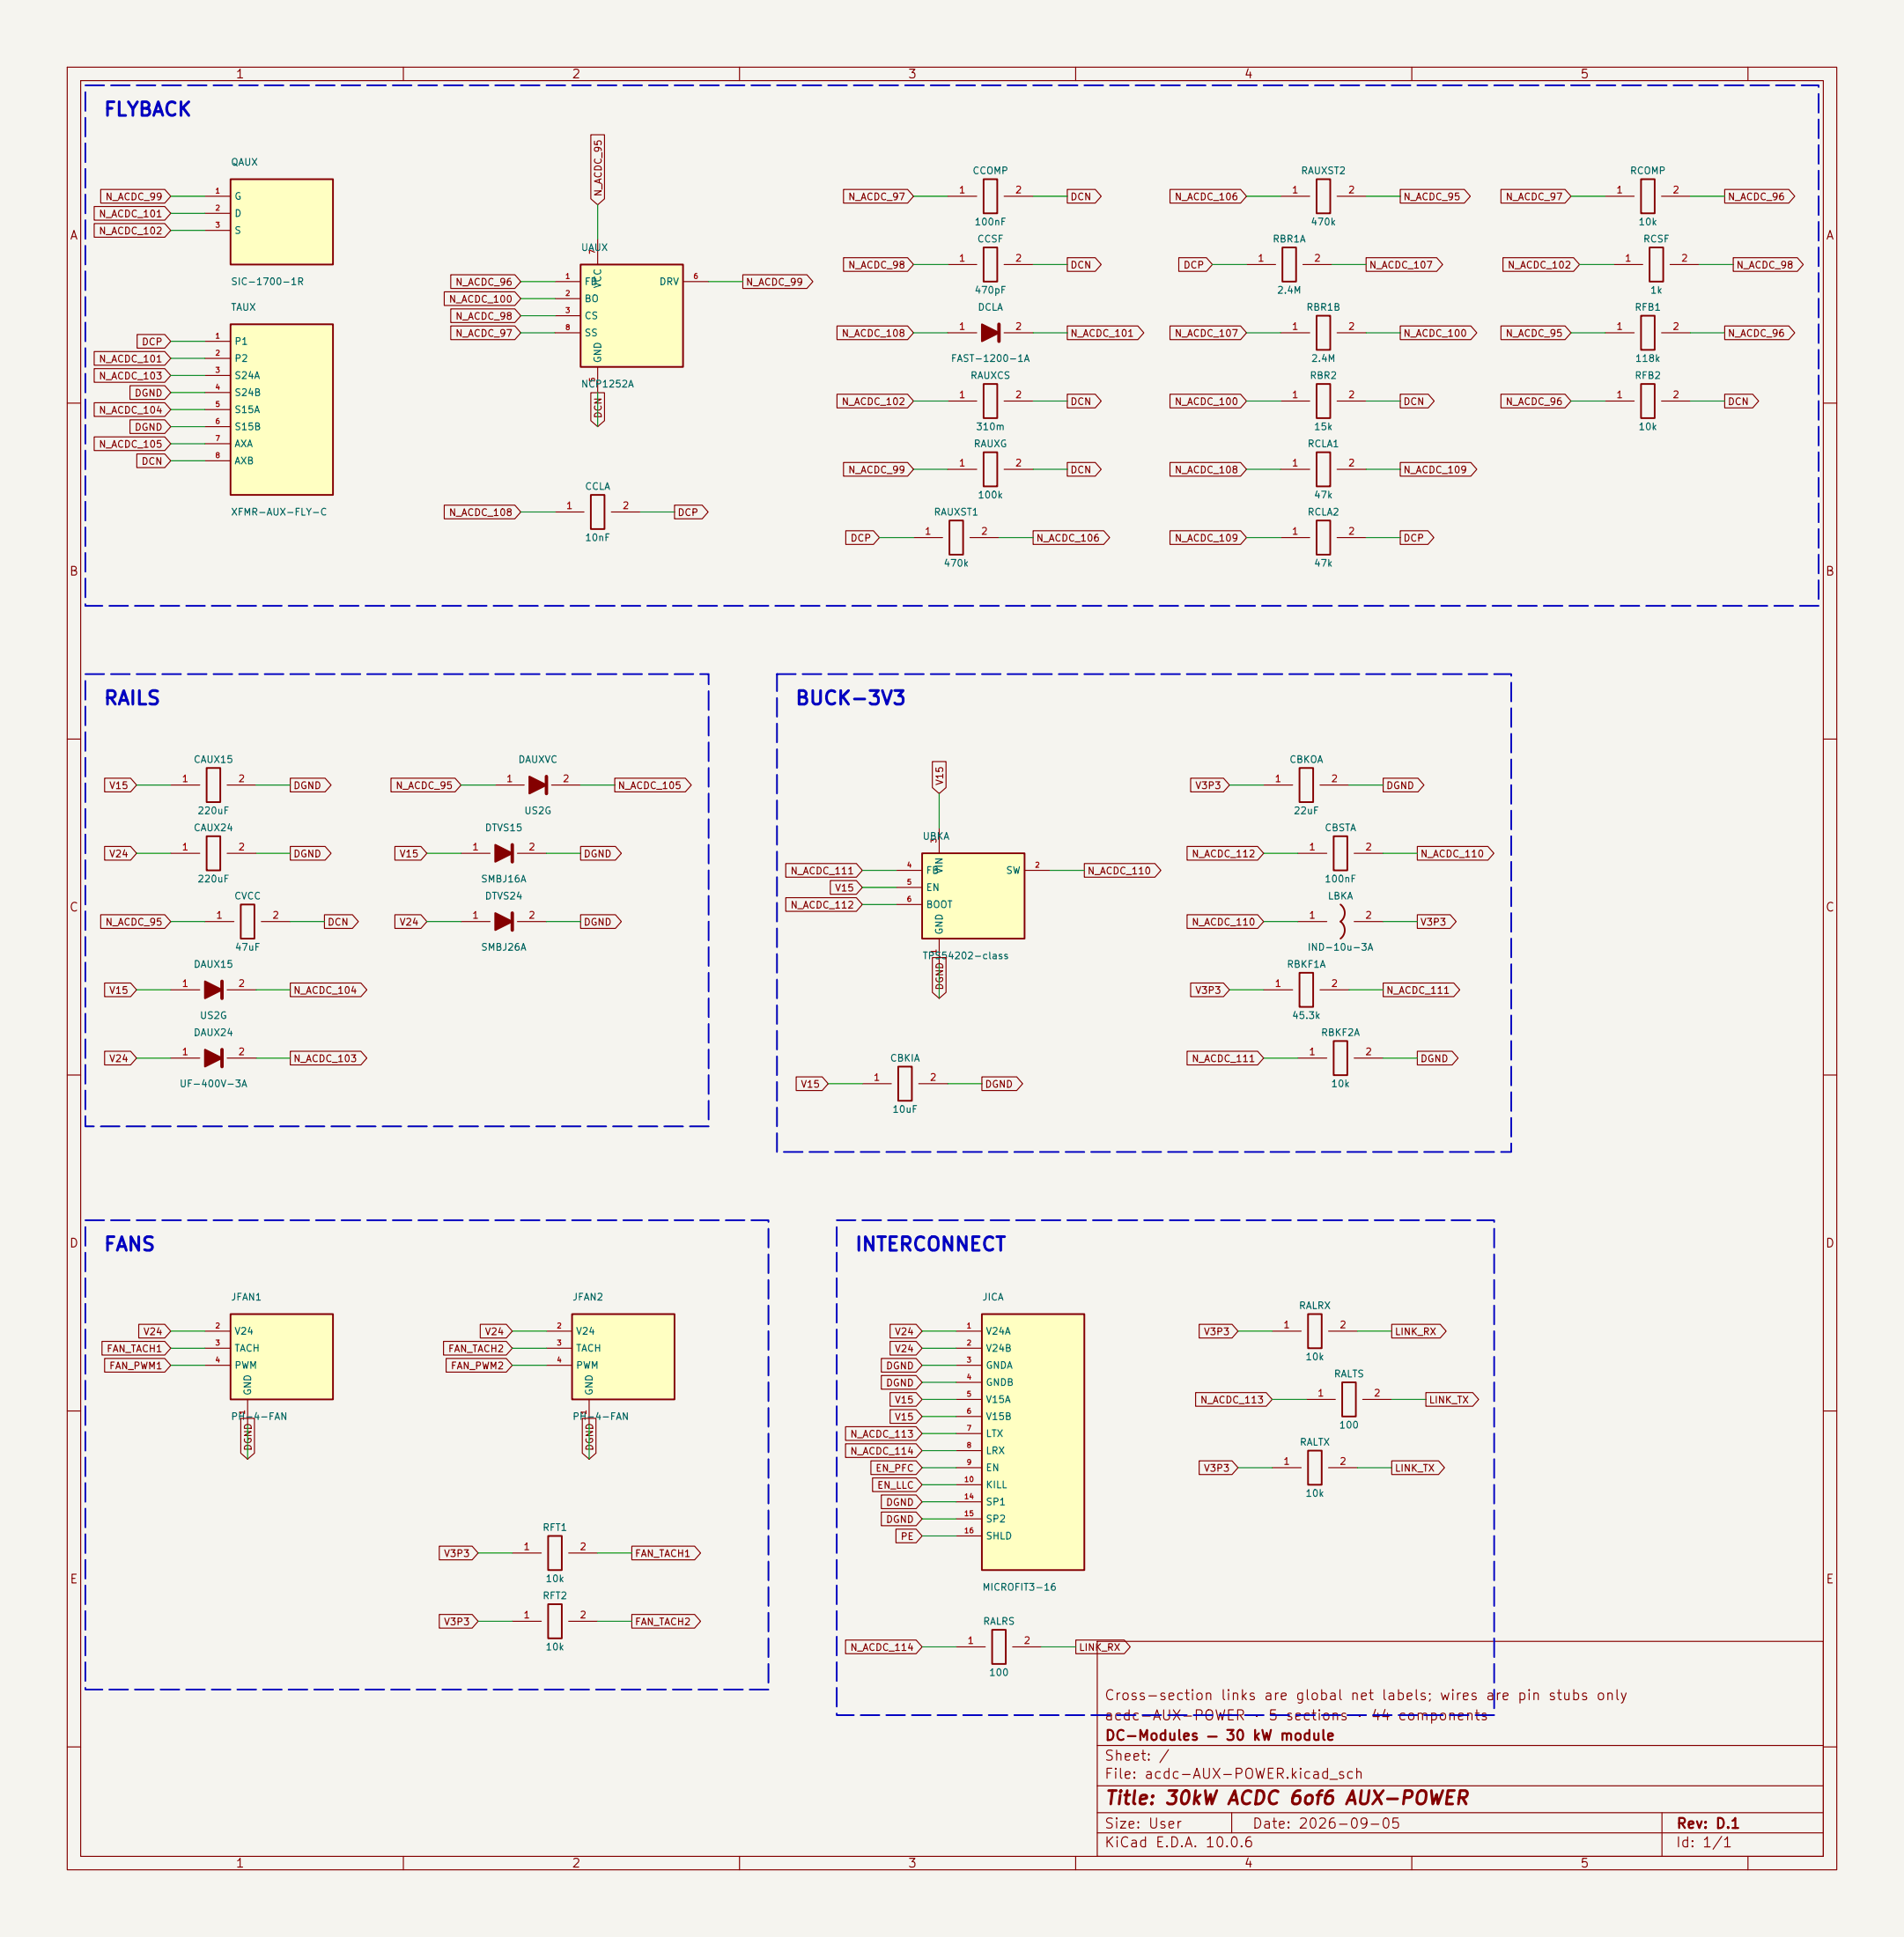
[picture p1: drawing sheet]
<svg xmlns="http://www.w3.org/2000/svg" width="283mm" height="288mm" viewBox="0 0 283 288" stroke-linecap="round" stroke-linejoin="round" font-family="sans-serif">
<path d="M0 0h283.2v288.3h-283.2z" fill="#f5f4ef" stroke="#f5f4ef" stroke-width=".13"/>
<g fill="none" stroke="#840000" stroke-width=".15">
<path d="M10 10h263.2v268.3h-263.2zM12 12h259.2v264.3h-259.2zM60 10v2M110 10v2M160 10v2M210 10v2M260 10v2M10 60h2M271.2 60h2M10 110h2M271.2 110h2M68.6 127h4.3"/>
<path d="M77 127h4.3M193 137.2h4.4M201.4 137.2h4.3M10 160h2M271.2 160h2M10 210h2M271.2 210h2M163.2 244.3h108v32h-108zM163.2 259.8h108M10 260h2M60 276.3v2M110 276.3v2"/>
<path d="M160 276.3v2M163.2 272.8h108M163.2 269.8h108M163.2 265.8h108M183.2 269.8v3M210 276.3v2M247.2 269.8v6.5M260 276.3v2M271.2 260h2"/>
</g>
<path d="M199.4 134.6a1.59 1.59 0 0 1 0 2.6 1.59 1.59 0 0 1 0 2.5" fill="none" stroke="#840000" stroke-width=".25"/>
<path d="M73.7 125.7l2.5 1.3-2.5 1.3z" fill="#840000" stroke="#840000" stroke-width=".25"/>
<path d="M76.2 125.7v2.6" fill="none" stroke="#840000" stroke-width=".51"/>
<path d="M146 195.6h15.3v38.1h-15.3z" fill="#ffffc2"/>
<path d="M87.9 73.7h2v5h-2zM146 195.6h15.3v38.1h-15.3zM147.6 242.6h2v5.1h-2z" fill="none" stroke="#840000" stroke-width=".25"/>
<g fill="none" stroke="#840000" stroke-width=".15">
<path d="M82.5 76.2h4.4M90.9 76.2h4.3M142.2 198.1h3.8M142.2 200.7h3.8M142.2 203.2h3.8M142.2 205.7h3.8M142.2 208.3h3.8M142.2 210.8h3.8M142.2 213.4h3.8M142.2 215.9h3.8M142.2 218.4h3.8M142.2 221h3.8"/>
<path d="M142.2 223.5h3.8M142.2 226.1h3.8M142.2 228.6h3.8M142.2 245.1h4.4M150.6 245.1h4.3"/>
</g>
<path d="M86.4 39.4h15.2v15.2h-15.2z" fill="#ffffc2"/>
<path d="M86.4 39.4h15.2v15.2h-15.2z" fill="none" stroke="#840000" stroke-width=".25"/>
<path d="M88.9 35.6v3.8M82.5 41.9h3.9M82.5 44.5h3.9M82.5 47h3.9M82.5 49.5h3.9M88.9 54.6v3.8M101.6 41.9h3.8" fill="none" stroke="#840000" stroke-width=".15"/>
<path d="M34.3 26.7h15.2v12.7h-15.2z" fill="#ffffc2"/>
<path d="M34.3 26.7h15.2v12.7h-15.2z" fill="none" stroke="#840000" stroke-width=".25"/>
<path d="M30.5 29.2h3.8M30.5 31.8h3.8M30.5 34.3h3.8" fill="none" stroke="#840000" stroke-width=".15"/>
<path d="M34.3 48.3h15.2v25.4h-15.2z" fill="#ffffc2"/>
<g fill="none" stroke="#840000" stroke-width=".25">
<path d="M146.3 26.7h2v5.1h-2zM146.3 36.8h2v5.1h-2zM190.8 36.8h2v5.1h-2zM195.8 26.7h2.1v5.1h-2.1zM244.1 26.7h2v5.1h-2zM245.4 36.8h2v5.1h-2zM34.3 48.3h15.2v25.4h-15.2zM146.3 57.2h2v5h-2zM195.8 57.2h2.1v5h-2.1zM195.8 47h2.1v5.1h-2.1zM244.1 47h2v5.1h-2zM244.1 57.2h2v5h-2z"/>
<path d="M141.2 77.5h2.1v5.1h-2.1zM146.3 67.3h2v5.1h-2zM195.8 77.5h2.1v5.1h-2.1zM195.8 67.3h2.1v5.1h-2.1zM30.7 114.3h2.1v5.1h-2.1zM30.7 124.5h2.1v5h-2.1zM35.8 134.6h2v5.1h-2zM133.6 158.8h2v5h-2zM198.4 154.9h2v5.1h-2zM194.6 195.6h2v5.1h-2zM194.6 215.9h2v5.1h-2zM199.6 205.7h2.1v5.1h-2.1z"/>
</g>
<g fill="none" stroke="#840000" stroke-width=".15">
<path d="M141 29.2h4.3M141 39.4h4.3M149.4 29.2h4.3M149.4 39.4h4.3M185.4 39.4h4.3M190.5 29.2h4.3M193.8 39.4h4.3M198.9 29.2h4.3M238.8 29.2h4.3M240 39.4h4.3M247.1 29.2h4.4M248.4 39.4h4.3"/>
<path d="M30.5 50.8h3.8M30.5 53.3h3.8M30.5 55.9h3.8M30.5 58.4h3.8M141 49.5h4.3M141 59.7h4.3M149.4 49.5h4.3M149.4 59.7h4.3M190.5 49.5h4.3M190.5 59.7h4.3M198.9 49.5h4.3M198.9 59.7h4.3"/>
<path d="M238.8 49.5h4.3M238.8 59.7h4.3M247.1 49.5h4.4M247.1 59.7h4.4M30.5 61h3.8M30.5 63.5h3.8M30.5 66h3.8M30.5 68.6h3.8M141 69.9h4.3M149.4 69.9h4.3M190.5 69.9h4.3M198.9 69.9h4.3"/>
<path d="M135.9 80h4.3M144.3 80h4.3M190.5 80h4.3M198.9 80h4.3M25.4 116.8h4.3M33.8 116.8h4.3M73.7 116.8h4.3M82 116.8h4.4M25.4 127h4.3M30.5 137.2h4.3M33.8 127h4.3M38.9 137.2h4.3"/>
<path d="M68.6 137.2h4.3M77 137.2h4.3M25.4 157.5h4.3M25.4 147.3h4.3M33.8 157.5h4.3M33.8 147.3h4.3M193 157.5h4.4M201.4 157.5h4.3M128.3 161.3h4.3M136.7 161.3h4.3M189.2 198.1h4.3M197.6 198.1h4.3"/>
<path d="M189.2 218.4h4.3M194.3 208.3h4.3M197.6 218.4h4.3M202.7 208.3h4.3"/>
</g>
<g fill="#840000" stroke="#840000" stroke-width=".25">
<path d="M73.7 135.9l2.5 1.3-2.5 1.2z"/>
<path d="M30.5 156.2l2.5 1.3-2.5 1.3z"/>
<path d="M30.5 146.1l2.5 1.2-2.5 1.3z"/>
<path d="M146 48.3l2.6 1.2-2.6 1.3z"/>
<path d="M78.7 115.6l2.6 1.2-2.6 1.3z"/>
</g>
<path d="M148.6 48.3v2.5M81.3 115.6v2.5M76.2 135.9v2.5M33 146.1v2.5M33 156.2v2.6" fill="none" stroke="#840000" stroke-width=".51"/>
<path d="M137.2 127h15.2v12.7h-15.2z" fill="#ffffc2"/>
<path d="M137.2 127h15.2v12.7h-15.2z" fill="none" stroke="#840000" stroke-width=".25"/>
<path d="M133.3 129.5h3.9M133.3 132.1h3.9M133.3 134.6h3.9M139.7 123.2v3.8M139.7 139.7v3.8M152.4 129.5h3.8" fill="none" stroke="#840000" stroke-width=".15"/>
<path d="M34.3 195.6h15.2v12.7h-15.2z" fill="#ffffc2"/>
<path d="M193.3 114.3h2v5.1h-2zM198.4 124.5h2v5h-2zM193.3 144.8h2v5.1h-2zM34.3 195.6h15.2v12.7h-15.2zM81.5 228.6h2.1v5.1h-2.1z" fill="none" stroke="#840000" stroke-width=".25"/>
<path d="M188 116.8h4.3M196.3 116.8h4.4M193 127h4.4M201.4 127h4.3M188 147.3h4.3M196.3 147.3h4.4M30.5 198.1h3.8M30.5 200.7h3.8M30.5 203.2h3.8M36.8 208.3v3.8M76.2 231.1h4.3M84.6 231.1h4.3" fill="none" stroke="#840000" stroke-width=".15"/>
<path d="M85.1 195.6h15.2v12.7h-15.2z" fill="#ffffc2"/>
<path d="M85.1 195.6h15.2v12.7h-15.2zM81.5 238.8h2.1v5h-2.1z" fill="none" stroke="#840000" stroke-width=".25"/>
<g fill="none" stroke="#840000" stroke-width=".15">
<path d="M14 30.7h10.5l.9 1.1-.9 1h-10.5zM14 33.3h10.5l.9 1-.9 1h-10.5zM15 28.2h9.5l.9 1-.9 1h-9.5zM87.9 20.1h2v9.5l-1 .9-1-.9zM125.5 38.4h9.5l.9 1-.9 1h-9.5zM125.5 28.2h9.5l.9 1-.9 1h-9.5zM158.7 28.2h4.2l.9 1-.9 1h-4.2zM158.7 38.4h4.2l.9 1-.9 1h-4.2zM174 28.2h10.5l.9 1-.9 1h-10.5zM175.3 38.4h4.2l.8 1-.8 1h-4.2zM203.2 38.4h10.5l.9 1-.9 1h-10.5zM208.3 28.2h9.5l.9 1-.9 1h-9.5z"/>
<path d="M223.3 28.2h9.5l.9 1-.9 1h-9.5zM223.6 38.4h10.5l.8 1-.8 1h-10.5zM256.5 28.2h9.6l.9 1-.9 1h-9.6zM257.8 38.4h9.5l.9 1-.9 1h-9.5zM14 52.3h10.5l.9 1-.9 1.1h-10.5zM14 54.9h10.5l.9 1-.9 1h-10.5zM14 59.9h10.5l.9 1.1-.9 1h-10.5zM19.3 57.4h5.2l.9 1-.9 1h-5.2zM20.4 49.8h4.1l.9 1-.9 1h-4.1zM66.1 43.4h10.5l.9 1.1-.9 1h-10.5zM67 48.5h9.6l.9 1-.9 1h-9.6zM67 40.9h9.6l.9 1-.9 1h-9.6z"/>
<path d="M67 46h9.6l.9 1-.9 1h-9.6zM87.9 58.4h2v4.2l-1 .9-1-.9zM110.5 40.9h9.5l.9 1-.9 1h-9.5zM124.5 58.7h10.5l.9 1-.9 1h-10.5zM124.5 48.5h10.5l.9 1-.9 1h-10.5zM158.7 48.5h10.6l.8 1-.8 1h-10.6zM158.7 58.7h4.2l.9 1-.9 1h-4.2zM174 48.5h10.5l.9 1-.9 1h-10.5zM174 58.7h10.5l.9 1-.9 1h-10.5zM208.3 58.7h4.1l.9 1-.9 1h-4.1zM208.3 48.5h10.5l.9 1-.9 1h-10.5zM223.3 48.5h9.5l.9 1-.9 1h-9.5z"/>
<path d="M223.3 58.7h9.5l.9 1-.9 1h-9.5zM256.5 48.5h9.6l.9 1-.9 1h-9.6zM256.5 58.7h4.2l.9 1-.9 1h-4.2zM14 65h10.5l.9 1-.9 1.1h-10.5zM19.3 62.5h5.2l.9 1-.9 1h-5.2zM20.3 67.6h4.2l.9 1-.9 1h-4.2zM66.1 75.2h10.5l.9 1-.9 1h-10.5zM100.3 75.2h4.1l.9 1-.9 1h-4.1zM125.5 68.8h9.5l.9 1.1-.9 1h-9.5zM125.8 79h4.1l.9 1-.9 1h-4.1zM153.7 79h10.5l.9 1-.9 1h-10.5zM158.7 68.8h4.2l.9 1.1-.9 1h-4.2z"/>
<path d="M174 68.8h10.5l.9 1.1-.9 1h-10.5zM174 79h10.5l.9 1-.9 1h-10.5zM208.3 68.8h10.5l.9 1.1-.9 1h-10.5zM208.3 79h4.1l.9 1-.9 1h-4.1zM15.6 115.8h3.8l.9 1-.9 1.1h-3.8zM43.2 115.8h5.2l.8 1-.8 1.1h-5.2zM58.2 115.8h9.5l.9 1-.9 1.1h-9.5zM91.4 115.8h10.5l.9 1-.9 1.1h-10.5zM138.7 113.3h2v3.9l-1 .9-1-.9zM177.1 115.8h4.9l.9 1-.9 1.1h-4.9zM205.7 115.8h5.2l.9 1-.9 1.1h-5.2zM15 136.1h9.5l.9 1.1-.9 1h-9.5z"/>
<path d="M15.6 126h3.8l.9 1-.9 1h-3.8zM43.2 126h5.2l.8 1-.8 1h-5.2zM48.3 136.1h4.1l.9 1.1-.9 1h-4.1zM58.7 136.1h3.9l.9 1.1-.9 1h-3.9zM58.7 126h3.9l.9 1-.9 1h-3.9zM86.4 136.1h5.1l.9 1.1-.9 1h-5.1zM86.4 126h5.1l.9 1-.9 1h-5.1zM116.9 133.6h10.5l.9 1-.9 1h-10.5zM116.9 128.5h10.5l.9 1-.9 1.1h-10.5zM123.5 131.1h3.9l.9 1-.9 1h-3.9zM161.3 128.5h10.5l.9 1-.9 1.1h-10.5zM176.6 126h10.5l.9 1-.9 1h-10.5z"/>
<path d="M176.6 136.1h10.5l.9 1.1-.9 1h-10.5zM210.8 136.1h4.9l.9 1.1-.9 1h-4.9zM210.8 126h10.5l.9 1-.9 1h-10.5zM15.6 156.5h3.8l.9 1-.9 1h-3.8zM15.6 146.3h3.8l.9 1-.9 1h-3.8zM43.2 156.5h10.5l.9 1-.9 1h-10.5zM43.2 146.3h10.5l.9 1-.9 1h-10.5zM138.7 142.5h2v5.2l-1 .9-1-.9zM176.6 156.5h10.5l.9 1-.9 1h-10.5zM177.1 146.3h4.9l.9 1-.9 1h-4.9zM205.7 146.3h10.5l.9 1-.9 1h-10.5zM210.8 156.5h5.2l.9 1-.9 1h-5.2z"/>
<path d="M118.4 160.3h3.9l.9 1-.9 1h-3.9zM146 160.3h5.2l.9 1-.9 1h-5.2zM15.2 199.6h9.3l.9 1.1-.9 1h-9.3zM20.6 197.1h3.9l.9 1-.9 1h-3.9zM66 199.6h9.3l.9 1.1-.9 1h-9.3zM71.4 197.1h3.9l.9 1-.9 1h-3.9zM81.3 198.1h3.8M132.4 197.1h3.9l.9 1-.9 1h-3.9zM132.4 199.6h3.9l.9 1.1-.9 1h-3.9zM178.4 197.1h4.9l.8 1-.8 1h-4.9zM207 197.1h7.2l.9 1-.9 1h-7.2zM15.6 202.2h8.9l.9 1-.9 1h-8.9z"/>
<path d="M35.8 211.1h2v5.2l-1 .9-1-.9zM66.4 202.2h8.9l.9 1-.9 1h-8.9zM81.3 200.7h3.8M81.3 203.2h3.8M86.6 211.1h2v5.2l-1 .9-1-.9zM87.6 208.3v3.8M125.8 214.9h10.5l.9 1-.9 1h-10.5zM125.8 212.3h10.5l.9 1.1-.9 1h-10.5zM129.5 217.4h6.8l.9 1-.9 1.1h-6.8zM129.8 220h6.5l.9 1-.9 1h-6.5zM131.1 202.2h5.2l.9 1-.9 1h-5.2zM131.1 204.7h5.2l.9 1-.9 1.1h-5.2z"/>
<path d="M132.4 207.3h3.9l.9 1-.9 1h-3.9zM132.4 209.8h3.9l.9 1-.9 1h-3.9zM177.8 207.3h10.5l.9 1-.9 1h-10.5zM178.4 217.4h4.9l.8 1-.8 1.1h-4.9zM207 217.4h7l.9 1-.9 1.1h-7zM212.1 207.3h7l.8 1-.8 1h-7zM65.3 230.1h4.9l.9 1-.9 1.1h-4.9zM94 230.1h9.3l.9 1-.9 1.1h-9.3zM131.1 225h5.2l.9 1.1-.9 1h-5.2zM131.1 222.5h5.2l.9 1-.9 1h-5.2zM133.3 227.6h3l.9 1-.9 1h-3zM65.3 240.3h4.9l.9 1-.9 1h-4.9z"/>
<path d="M76.2 241.3h4.3M84.6 241.3h4.3M94 240.3h9.3l.9 1-.9 1h-9.3zM125.8 244.1h10.5l.9 1-.9 1h-10.5zM160 244.1h7.2l.9 1-.9 1h-7.2z"/>
</g>
<g fill="none" stroke="#009600" stroke-width=".15">
<path d="M25.4 29.2h5.1M25.4 34.3h5.1M25.4 31.8h5.1M88.9 30.5v5.1M135.9 29.2h5.1M135.9 39.4h5.1M153.7 29.2h5M153.7 39.4h5M180.3 39.4h5.1M185.4 29.2h5.1M198.1 39.4h5.1M203.2 29.2h5.1"/>
<path d="M233.7 29.2h5.1M234.9 39.4h5.1M251.5 29.2h5M252.7 39.4h5.1M25.4 50.8h5.1M25.4 55.9h5.1M25.4 53.3h5.1M25.4 58.4h5.1M77.5 49.5h5M77.5 41.9h5M77.5 47h5M77.5 44.5h5"/>
<path d="M88.9 58.4v5.1M105.4 41.9h5.1M135.9 49.5h5.1M135.9 59.7h5.1M153.7 49.5h5M153.7 59.7h5M185.4 49.5h5.1M185.4 59.7h5.1M203.2 49.5h5.1M203.2 59.7h5.1M233.7 49.5h5.1M233.7 59.7h5.1"/>
<path d="M251.5 49.5h5M251.5 59.7h5M25.4 61h5.1M25.4 68.6h5.1M25.4 66h5.1M25.4 63.5h5.1M77.5 76.2h5M95.2 76.2h5.1M135.9 69.9h5.1M153.7 69.9h5M185.4 69.9h5.1M203.2 69.9h5.1"/>
<path d="M130.8 80h5.1M148.6 80h5.1M185.4 80h5.1M203.2 80h5.1M20.3 116.8h5.1M38.1 116.8h5.1M68.6 116.8h5.1M86.4 116.8h5M139.7 118.1v5.1M182.9 116.8h5.1M200.7 116.8h5M20.3 127h5.1"/>
<path d="M25.4 137.2h5.1M38.1 127h5.1M43.2 137.2h5.1M63.5 137.2h5.1M63.5 127h5.1M81.3 137.2h5.1M81.3 127h5.1M128.3 134.6h5M128.3 132.1h5M128.3 129.5h5M156.2 129.5h5.1M188 137.2h5"/>
<path d="M188 127h5M205.7 137.2h5.1M205.7 127h5.1M20.3 147.3h5.1M20.3 157.5h5.1M38.1 147.3h5.1M38.1 157.5h5.1M139.7 143.5v5.1M182.9 147.3h5.1M188 157.5h5M200.7 147.3h5M205.7 157.5h5.1"/>
<path d="M123.2 161.3h5.1M141 161.3h5M25.4 198.1h5.1M76.2 198.1h5.1M137.2 198.1h5M184.1 198.1h5.1M201.9 198.1h5.1M25.4 203.2h5.1M25.4 200.7h5.1M36.8 212.1v5.1M76.2 203.2h5.1M76.2 200.7h5.1"/>
<path d="M87.6 212.1v5.1M137.2 215.9h5M137.2 213.4h5M137.2 210.8h5M137.2 203.2h5M137.2 205.7h5M137.2 208.3h5M137.2 218.4h5M137.2 200.7h5M184.1 218.4h5.1M189.2 208.3h5.1M201.9 218.4h5.1"/>
<path d="M207 208.3h5.1M71.1 231.1h5.1M88.9 231.1h5.1M137.2 221h5M137.2 223.5h5M137.2 226.1h5M137.2 228.6h5M71.1 241.3h5.1M88.9 241.3h5.1M137.2 245.1h5M154.9 245.1h5.1"/>
</g>
<path d="M12.7 12.7h257.8v77.5h-257.8zM12.7 100.3h92.7v67.3h-92.7zM115.6 100.3h109.2v71.2h-109.2zM12.7 181.6h101.6v69.9h-101.6zM124.5 181.6h97.7v73.7h-97.7z" fill="none" stroke="#0000c2" stroke-width=".25" stroke-dasharray="2.8 1"/>
<g font-size="2" fill="#0000c2">
<text x="15.3" y="17.8">FLYBACK</text>
<text x="15.3" y="105.4">RAILS</text>
<text x="118.2" y="105.4">BUCK-3V3</text>
<text x="15.3" y="186.7">FANS</text>
<text x="127.1" y="186.7">INTERCONNECT</text>
</g>
<text font-size="2" fill="#840000" x="164.2" y="269.1">Title: 30kW ACDC 6of6 AUX-POWER</text>
<g font-size="1.5" fill="#840000">
<text x="164.2" y="256.4">acdc-AUX-POWER · 5 sections · 44 components</text>
<text x="164.2" y="253.4">Cross-section links are global net labels; wires are pin stubs only</text>
<text x="164.2" y="262.4">Sheet: /</text>
<text x="164.3" y="259.4">DC-Modules — 30 kW module</text>
<text x="164.2" y="265.1">File: acdc-AUX-POWER.kicad_sch</text>
<text x="164.2" y="275.3">KiCad E.D.A. 10.0.6</text>
<text x="164.2" y="272.5">Size: User</text>
<text x="186.2" y="272.5">Date: 2026-09-05</text>
<text x="249.2" y="275.3">Id: 1/1</text>
<text x="249.3" y="272.5">Rev: D.1</text>
</g>
<g font-size="1.3" fill="#840000">
<text x="35" y="12">1</text>
<text x="85" y="12">2</text>
<text x="135" y="12">3</text>
<text x="185" y="12">4</text>
<text x="235" y="12">5</text>
<text x="10.3" y="36">A</text>
<text x="271.5" y="36">A</text>
<text x="10.2" y="86">B</text>
<text x="271.4" y="86">B</text>
<text x="10.2" y="136">C</text>
<text x="271.4" y="136">C</text>
<text x="10.2" y="186">D</text>
<text x="271.4" y="186">D</text>
<text x="10.3" y="236">E</text>
<text x="271.5" y="236">E</text>
<text x="35" y="278.3">1</text>
<text x="85" y="278.3">2</text>
<text x="135" y="278.3">3</text>
<text x="185" y="278.3">4</text>
<text x="235" y="278.3">5</text>
</g>
<g font-size="1" fill="#006464">
<text x="34.3" y="24.9">QAUX</text>
<text x="34.8" y="30">G</text>
<text x="144.6" y="26.2">CCOMP</text>
<text x="193.4" y="26.2">RAUXST2</text>
<text x="242.4" y="26.2">RCOMP</text>
<text x="34.8" y="32.5">D</text>
<text x="34.8" y="35.1">S</text>
<text x="144.9" y="33.8">100nF</text>
<text x="194.9" y="33.8">470k</text>
<text x="243.6" y="33.8">10k</text>
<text x="86.3" y="37.6">UAUX</text>
<text x="145.3" y="36.3">CCSF</text>
<text x="189.2" y="36.3">RBR1A</text>
<text x="244.3" y="36.3">RCSF</text>
<text x="34.3" y="42.7">SIC-1700-1R</text>
<text x="34.3" y="46.5">TAUX</text>
<text x="86.9" y="42.7">FB</text>
<text x="86.9" y="45.2">BO</text>
<text x="86.9" y="47.8">CS</text>
<text x="89.7" y="43" transform="rotate(-90 89.7 43)">VCC</text>
<text x="98" y="42.7">DRV</text>
<text x="144.9" y="43.9">470pF</text>
<text x="145.4" y="46.5">DCLA</text>
<text x="189.9" y="43.9">2.4M</text>
<text x="194.2" y="46.5">RBR1B</text>
<text x="243.1" y="46.5">RFB1</text>
<text x="245.4" y="43.9">1k</text>
<text x="34.8" y="51.6">P1</text>
<text x="86.9" y="50.3">SS</text>
<text x="34.8" y="54.1">P2</text>
<text x="34.8" y="56.6">S24A</text>
<text x="34.8" y="59.2">S24B</text>
<text x="86.3" y="57.9">NCP1252A</text>
<text x="89.7" y="54.1" transform="rotate(-90 89.7 54.1)">GND</text>
<text x="141.4" y="54.1">FAST-1200-1A</text>
<text x="144.3" y="56.6">RAUXCS</text>
<text x="194.7" y="56.6">RBR2</text>
<text x="195" y="54.1">2.4M</text>
<text x="243.1" y="56.6">RFB2</text>
<text x="243.1" y="54.1">118k</text>
<text x="34.8" y="61.7">S15A</text>
<text x="34.8" y="64.3">S15B</text>
<text x="145.1" y="64.3">310m</text>
<text x="195.4" y="64.3">15k</text>
<text x="243.6" y="64.3">10k</text>
<text x="34.8" y="66.8">AXA</text>
<text x="34.8" y="69.3">AXB</text>
<text x="144.8" y="66.8">RAUXG</text>
<text x="194.4" y="66.8">RCLA1</text>
<text x="34.3" y="77">XFMR-AUX-FLY-C</text>
<text x="86.9" y="73.2">CCLA</text>
<text x="138.8" y="77">RAUXST1</text>
<text x="145.4" y="74.4">100k</text>
<text x="194.4" y="77">RCLA2</text>
<text x="195.4" y="74.4">47k</text>
<text x="86.9" y="80.8">10nF</text>
<text x="140.3" y="84.6">470k</text>
<text x="195.4" y="84.6">47k</text>
<text x="28.7" y="113.8">CAUX15</text>
<text x="77" y="113.8">DAUXVC</text>
<text x="191.7" y="113.8">CBKOA</text>
<text x="28.7" y="124">CAUX24</text>
<text x="29.3" y="121.4">220uF</text>
<text x="72" y="124">DTVS15</text>
<text x="77.9" y="121.4">US2G</text>
<text x="137.1" y="125.2">UBKA</text>
<text x="192.3" y="121.4">22uF</text>
<text x="197" y="124">CBSTA</text>
<text x="29.3" y="131.6">220uF</text>
<text x="71.5" y="131.6">SMBJ16A</text>
<text x="137.7" y="130.3">FB</text>
<text x="140.5" y="130.1" transform="rotate(-90 140.5 130.1)">VIN</text>
<text x="149.6" y="130.3">SW</text>
<text x="196.9" y="131.6">100nF</text>
<text x="34.8" y="134.1">CVCC</text>
<text x="72" y="134.1">DTVS24</text>
<text x="137.7" y="132.8">EN</text>
<text x="137.7" y="135.4">BOOT</text>
<text x="197.4" y="134.1">LBKA</text>
<text x="34.9" y="141.7">47uF</text>
<text x="71.5" y="141.7">SMBJ26A</text>
<text x="137.1" y="143">TPS54202-class</text>
<text x="140.5" y="139.2" transform="rotate(-90 140.5 139.2)">GND</text>
<text x="194.4" y="141.7">IND-10u-3A</text>
<text x="28.7" y="144.3">DAUX15</text>
<text x="191.3" y="144.3">RBKF1A</text>
<text x="28.7" y="154.4">DAUX24</text>
<text x="29.6" y="151.9">US2G</text>
<text x="192.1" y="151.9">45.3k</text>
<text x="196.4" y="154.4">RBKF2A</text>
<text x="132.3" y="158.2">CBKIA</text>
<text x="26.6" y="162.1">UF-400V-3A</text>
<text x="132.7" y="165.9">10uF</text>
<text x="197.9" y="162.1">10k</text>
<text x="34.3" y="193.8">JFAN1</text>
<text x="85.1" y="193.8">JFAN2</text>
<text x="146" y="193.8">JICA</text>
<text x="193.1" y="195.1">RALRX</text>
<text x="34.8" y="198.9">V24</text>
<text x="34.8" y="201.4">TACH</text>
<text x="34.8" y="204">PWM</text>
<text x="85.6" y="198.9">V24</text>
<text x="85.6" y="201.4">TACH</text>
<text x="85.6" y="204">PWM</text>
<text x="146.6" y="198.9">V24A</text>
<text x="146.6" y="201.4">V24B</text>
<text x="146.6" y="204">GNDA</text>
<text x="194.1" y="202.7">10k</text>
<text x="37.6" y="207.8" transform="rotate(-90 37.6 207.8)">GND</text>
<text x="88.4" y="207.8" transform="rotate(-90 88.4 207.8)">GND</text>
<text x="146.6" y="206.5">GNDB</text>
<text x="146.6" y="209">V15A</text>
<text x="198.3" y="205.2">RALTS</text>
<text x="34.3" y="211.6">PH-4-FAN</text>
<text x="85.1" y="211.6">PH-4-FAN</text>
<text x="146.6" y="211.6">V15B</text>
<text x="146.6" y="214.1">LTX</text>
<text x="193.3" y="215.4">RALTX</text>
<text x="199.1" y="212.9">100</text>
<text x="146.6" y="216.7">LRX</text>
<text x="146.6" y="219.2">EN</text>
<text x="146.6" y="221.7">KILL</text>
<text x="146.6" y="224.3">SP1</text>
<text x="146.6" y="226.8">SP2</text>
<text x="194.1" y="223">10k</text>
<text x="80.6" y="228.1">RFT1</text>
<text x="146.6" y="229.4">SHLD</text>
<text x="80.6" y="238.3">RFT2</text>
<text x="81.1" y="235.7">10k</text>
<text x="146" y="237">MICROFIT3-16</text>
<text x="81.1" y="245.9">10k</text>
<text x="146.1" y="242.1">RALRS</text>
<text x="147" y="249.7">100</text>
</g>
<g font-size="1" fill="#840000">
<text x="89.7" y="29.3" transform="rotate(-90 89.7 29.3)">N_ACDC_95</text>
<text x="14.6" y="32.6">N_ACDC_101</text>
<text x="14.6" y="35.1">N_ACDC_102</text>
<text x="15.6" y="30.1">N_ACDC_99</text>
<text x="126.1" y="30.1">N_ACDC_97</text>
<text x="159.1" y="30.1">DCN</text>
<text x="174.6" y="30.1">N_ACDC_106</text>
<text x="208.7" y="30.1">N_ACDC_95</text>
<text x="223.9" y="30.1">N_ACDC_97</text>
<text x="256.9" y="30.1">N_ACDC_96</text>
<text x="126.1" y="40.2">N_ACDC_98</text>
<text x="159.1" y="40.2">DCN</text>
<text x="175.9" y="40.2">DCP</text>
<text x="203.6" y="40.2">N_ACDC_107</text>
<text x="224.2" y="40.2">N_ACDC_102</text>
<text x="258.2" y="40.2">N_ACDC_98</text>
<text x="66.7" y="45.3">N_ACDC_100</text>
<text x="67.7" y="42.8">N_ACDC_96</text>
<text x="67.7" y="47.8">N_ACDC_98</text>
<text x="110.9" y="42.8">N_ACDC_99</text>
<text x="21" y="51.6">DCP</text>
<text x="67.7" y="50.4">N_ACDC_97</text>
<text x="125.1" y="50.4">N_ACDC_108</text>
<text x="159.1" y="50.4">N_ACDC_101</text>
<text x="174.6" y="50.4">N_ACDC_107</text>
<text x="208.7" y="50.4">N_ACDC_100</text>
<text x="223.9" y="50.4">N_ACDC_95</text>
<text x="256.9" y="50.4">N_ACDC_96</text>
<text x="14.6" y="54.2">N_ACDC_101</text>
<text x="14.6" y="56.7">N_ACDC_103</text>
<text x="19.9" y="59.3">DGND</text>
<text x="14.6" y="61.8">N_ACDC_104</text>
<text x="19.9" y="64.3">DGND</text>
<text x="89.7" y="62.4" transform="rotate(-90 89.7 62.4)">DCN</text>
<text x="125.1" y="60.5">N_ACDC_102</text>
<text x="159.1" y="60.5">DCN</text>
<text x="174.6" y="60.5">N_ACDC_100</text>
<text x="208.7" y="60.5">DCN</text>
<text x="223.9" y="60.5">N_ACDC_96</text>
<text x="256.9" y="60.5">DCN</text>
<text x="14.6" y="66.9">N_ACDC_105</text>
<text x="21" y="69.4">DCN</text>
<text x="126.1" y="70.7">N_ACDC_99</text>
<text x="159.1" y="70.7">DCN</text>
<text x="174.6" y="70.7">N_ACDC_108</text>
<text x="208.7" y="70.7">N_ACDC_109</text>
<text x="66.7" y="77">N_ACDC_108</text>
<text x="100.7" y="77">DCP</text>
<text x="126.4" y="80.9">DCP</text>
<text x="154" y="80.9">N_ACDC_106</text>
<text x="174.6" y="80.9">N_ACDC_109</text>
<text x="208.7" y="80.9">DCP</text>
<text x="16.2" y="117.7">V15</text>
<text x="43.6" y="117.7">DGND</text>
<text x="58.8" y="117.7">N_ACDC_95</text>
<text x="91.8" y="117.7">N_ACDC_105</text>
<text x="140.5" y="117" transform="rotate(-90 140.5 117)">V15</text>
<text x="177.7" y="117.7">V3P3</text>
<text x="206.1" y="117.7">DGND</text>
<text x="16.2" y="127.8">V24</text>
<text x="43.6" y="127.8">DGND</text>
<text x="59.3" y="127.8">V15</text>
<text x="86.7" y="127.8">DGND</text>
<text x="117.5" y="130.4">N_ACDC_111</text>
<text x="161.7" y="130.4">N_ACDC_110</text>
<text x="177.2" y="127.8">N_ACDC_112</text>
<text x="211.2" y="127.8">N_ACDC_110</text>
<text x="117.5" y="135.5">N_ACDC_112</text>
<text x="124.1" y="132.9">V15</text>
<text x="15.6" y="138">N_ACDC_95</text>
<text x="48.6" y="138">DCN</text>
<text x="59.3" y="138">V24</text>
<text x="86.7" y="138">DGND</text>
<text x="177.2" y="138">N_ACDC_110</text>
<text x="211.2" y="138">V3P3</text>
<text x="16.2" y="148.2">V15</text>
<text x="43.6" y="148.2">N_ACDC_104</text>
<text x="140.5" y="147.4" transform="rotate(-90 140.5 147.4)">DGND</text>
<text x="177.7" y="148.2">V3P3</text>
<text x="206.1" y="148.2">N_ACDC_111</text>
<text x="16.2" y="158.3">V24</text>
<text x="43.6" y="158.3">N_ACDC_103</text>
<text x="177.2" y="158.3">N_ACDC_111</text>
<text x="211.2" y="158.3">DGND</text>
<text x="119" y="162.1">V15</text>
<text x="146.4" y="162.1">DGND</text>
<text x="15.8" y="201.5">FAN_TACH1</text>
<text x="21.2" y="199">V24</text>
<text x="66.6" y="201.5">FAN_TACH2</text>
<text x="72" y="199">V24</text>
<text x="133" y="199">V24</text>
<text x="133" y="201.5">V24</text>
<text x="179" y="199">V3P3</text>
<text x="207.4" y="199">LINK_RX</text>
<text x="16.2" y="204">FAN_PWM1</text>
<text x="67" y="204">FAN_PWM2</text>
<text x="131.7" y="204">DGND</text>
<text x="131.7" y="206.6">DGND</text>
<text x="133" y="209.1">V15</text>
<text x="178.5" y="209.1">N_ACDC_113</text>
<text x="212.5" y="209.1">LINK_TX</text>
<text x="126.4" y="214.2">N_ACDC_113</text>
<text x="133" y="211.7">V15</text>
<text x="37.7" y="216" transform="rotate(-90 37.7 216)">DGND</text>
<text x="88.5" y="216" transform="rotate(-90 88.5 216)">DGND</text>
<text x="126.4" y="216.7">N_ACDC_114</text>
<text x="130.2" y="219.3">EN_PFC</text>
<text x="130.4" y="221.8">EN_LLC</text>
<text x="179" y="219.3">V3P3</text>
<text x="207.4" y="219.3">LINK_TX</text>
<text x="131.7" y="226.9">DGND</text>
<text x="131.7" y="224.4">DGND</text>
<text x="66" y="232">V3P3</text>
<text x="94.4" y="232">FAN_TACH1</text>
<text x="133.9" y="229.4">PE</text>
<text x="66" y="242.1">V3P3</text>
<text x="94.4" y="242.1">FAN_TACH2</text>
<text x="126.4" y="246">N_ACDC_114</text>
<text x="160.4" y="246">LINK_RX</text>
</g>
<g font-size="1" fill="#a90000">
<text x="142.5" y="29">1</text>
<text x="150.9" y="29">2</text>
<text x="192.1" y="29">1</text>
<text x="200.5" y="29">2</text>
<text x="240.3" y="29">1</text>
<text x="248.7" y="29">2</text>
<text x="142.5" y="39.2">1</text>
<text x="150.9" y="39.2">2</text>
<text x="187" y="39.2">1</text>
<text x="195.4" y="39.2">2</text>
<text x="241.6" y="39.2">1</text>
<text x="250" y="39.2">2</text>
<text x="142.5" y="49.3">1</text>
<text x="150.9" y="49.3">2</text>
<text x="192.1" y="49.3">1</text>
<text x="200.5" y="49.3">2</text>
<text x="240.3" y="49.3">1</text>
<text x="248.7" y="49.3">2</text>
<text x="142.5" y="59.5">1</text>
<text x="150.9" y="59.5">2</text>
<text x="192.1" y="59.5">1</text>
<text x="200.5" y="59.5">2</text>
<text x="240.3" y="59.5">1</text>
<text x="248.7" y="59.5">2</text>
<text x="142.5" y="69.7">1</text>
<text x="150.9" y="69.7">2</text>
<text x="192.1" y="69.7">1</text>
<text x="200.5" y="69.7">2</text>
<text x="84.1" y="76">1</text>
<text x="92.5" y="76">2</text>
<text x="137.5" y="79.8">1</text>
<text x="145.8" y="79.8">2</text>
<text x="192.1" y="79.8">1</text>
<text x="200.5" y="79.8">2</text>
<text x="27" y="116.7">1</text>
<text x="35.4" y="116.7">2</text>
<text x="75.2" y="116.7">1</text>
<text x="83.6" y="116.7">2</text>
<text x="189.5" y="116.7">1</text>
<text x="197.9" y="116.7">2</text>
<text x="27" y="126.8">1</text>
<text x="35.4" y="126.8">2</text>
<text x="70.2" y="126.8">1</text>
<text x="78.5" y="126.8">2</text>
<text x="194.6" y="126.8">1</text>
<text x="203" y="126.8">2</text>
<text x="32.1" y="137">1</text>
<text x="40.4" y="137">2</text>
<text x="70.2" y="137">1</text>
<text x="78.5" y="137">2</text>
<text x="194.6" y="137">1</text>
<text x="203" y="137">2</text>
<text x="27" y="147.1">1</text>
<text x="35.4" y="147.1">2</text>
<text x="189.5" y="147.1">1</text>
<text x="197.9" y="147.1">2</text>
<text x="27" y="157.3">1</text>
<text x="35.4" y="157.3">2</text>
<text x="129.8" y="161.1">1</text>
<text x="138.2" y="161.1">2</text>
<text x="194.6" y="157.3">1</text>
<text x="203" y="157.3">2</text>
<text x="190.8" y="197.9">1</text>
<text x="199.2" y="197.9">2</text>
<text x="195.9" y="208.1">1</text>
<text x="204.3" y="208.1">2</text>
<text x="190.8" y="218.3">1</text>
<text x="199.2" y="218.3">2</text>
<text x="77.8" y="231">1</text>
<text x="86.2" y="231">2</text>
<text x="77.8" y="241.1">1</text>
<text x="86.2" y="241.1">2</text>
<text x="143.8" y="244.9">1</text>
<text x="152.2" y="244.9">2</text>
</g>
<g font-size=".8" fill="#a90000">
<text x="31.9" y="29">1</text>
<text x="31.9" y="31.5">2</text>
<text x="31.9" y="34.1">3</text>
<text x="84" y="41.7">1</text>
<text x="88.7" y="37.9" transform="rotate(-90 88.7 37.9)">7</text>
<text x="103.1" y="41.7">6</text>
<text x="84" y="44.2">2</text>
<text x="84" y="46.8">3</text>
<text x="31.9" y="50.6">1</text>
<text x="31.9" y="53.1">2</text>
<text x="84" y="49.3">8</text>
<text x="31.9" y="55.7">3</text>
<text x="31.9" y="58.2">4</text>
<text x="88.7" y="57" transform="rotate(-90 88.7 57)">5</text>
<text x="31.9" y="60.7">5</text>
<text x="31.9" y="63.3">6</text>
<text x="31.9" y="65.8">7</text>
<text x="31.9" y="68.4">8</text>
<text x="139.5" y="125.5" transform="rotate(-90 139.5 125.5)">3</text>
<text x="134.8" y="129.3">4</text>
<text x="134.8" y="131.9">5</text>
<text x="153.9" y="129.3">2</text>
<text x="134.8" y="134.4">6</text>
<text x="139.5" y="142" transform="rotate(-90 139.5 142)">1</text>
<text x="31.9" y="197.9">2</text>
<text x="82.7" y="197.9">2</text>
<text x="143.7" y="197.9">1</text>
<text x="31.9" y="200.4">3</text>
<text x="31.9" y="203">4</text>
<text x="82.7" y="200.4">3</text>
<text x="82.7" y="203">4</text>
<text x="143.7" y="200.4">2</text>
<text x="143.7" y="203">3</text>
<text x="143.7" y="205.5">4</text>
<text x="143.7" y="208.1">5</text>
<text x="36.6" y="210.6" transform="rotate(-90 36.6 210.6)">1</text>
<text x="87.4" y="210.6" transform="rotate(-90 87.4 210.6)">1</text>
<text x="143.7" y="210.6">6</text>
<text x="143.7" y="213.1">7</text>
<text x="143.7" y="215.7">8</text>
<text x="143.3" y="220.8">10</text>
<text x="143.7" y="218.2">9</text>
<text x="143.3" y="223.3">14</text>
<text x="143.3" y="225.8">15</text>
<text x="143.3" y="228.4">16</text>
</g>
</svg>
